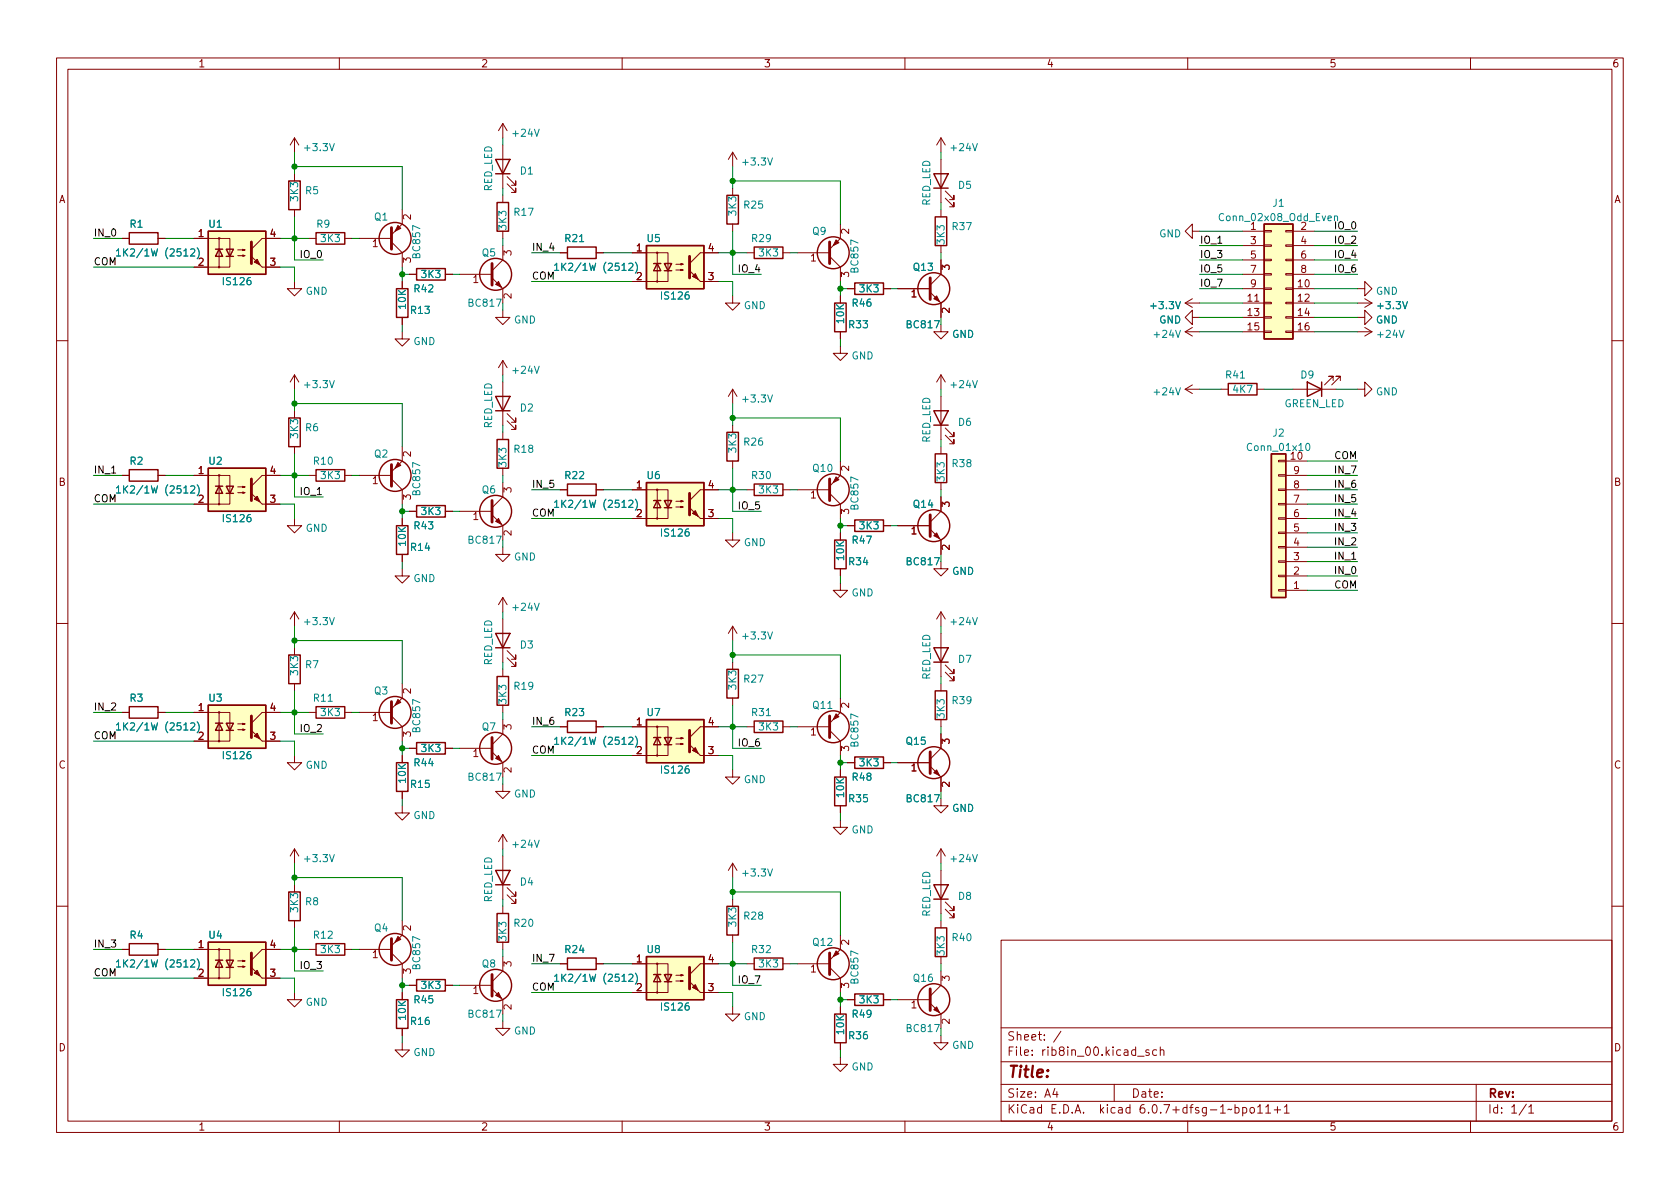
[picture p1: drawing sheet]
<svg xmlns="http://www.w3.org/2000/svg" width="297mm" height="210mm" viewBox="0 0 297 210" stroke-linecap="round" stroke-linejoin="round" font-family="sans-serif">
<g fill="none" stroke="#840000" stroke-width=".18">
<path d="M10 10.2h277v190.1h-277zM12 12.2h273v186.1h-273zM60 10.2v2M110 10.2v2M160 10.2v2M210 10.2v2M260 10.2v2M52.1 24.4v2.5M52.1 30.7v1.3M52.1 37.1v1.2M52.1 24.4l-.8 1.2M52.1 24.4l.7 1.2"/>
<path d="M71.1 37.1v2.5l-1.9 1.9M88.9 21.8v2.6M88.9 25.6v7.7M88.9 34.5v1.3M88.9 21.8l-.8 1.3M88.9 21.8l.8 1.3M89.7 32.5l1.5 1.5v-.7v.7h-.8M89.7 31.2l1.5 1.6v-.8v.8h-.8M129.5 26.9v2.6M129.5 33.3v1.2M129.5 39.6v1.3M129.5 26.9l-.7 1.3"/>
<path d="M129.5 26.9l.8 1.3M148.6 39.6v2.6l-1.9 1.9M166.4 24.4v2.5M166.4 28.2v7.6M166.4 37.1v1.2M166.4 24.4l-.8 1.2M166.4 24.4l.7 1.2M167.1 35l1.6 1.6v-.8v.8h-.8M167.1 33.8l1.6 1.5v-.8v.8h-.8M21.6 42.2h1.3M27.9 42.2h1.3M34.3 42.2h6.3v5h-6.3"/>
<path d="M38.7 42.2v5M42 45.2h1.3l-.4 .1v-.2l.4 .1M42 44.2h1.3l-.4 .1v-.2l.4 .1M46.4 47.2h3.1M49.5 42.2h-3.1l-2 1.9M52.1 49.8v1.2h1.2l-1.2 1.3-1.3-1.3h1.3M54.6 42.2h1.3M61 42.2h1.2M63.5 42.2h5.7M69.2 42.8l1.9 1.9v2.5M71.1 58.7v1.2h1.3l-1.3 1.3-1.3-1.3h1.3M71.1 49.8v1.2"/>
<path d="M71.1 56.1v1.3M72.4 48.5h1.3M78.7 48.5h1.3M81.3 48.5h5.7M87 49.1l1.9 1.9v2.6M88.9 54.9v1.2h1.3l-1.3 1.3-1.3-1.3h1.3M88.9 40.9v1.3M88.9 43.4v2.6l-1.9 1.9M99.1 44.7h1.2M105.4 44.7h1.3M111.8 44.7h6.3v5.1h-6.3M116.2 44.7v5.1"/>
<path d="M119.5 47.7h1.3l-.4 .2v-.3l.4 .1M119.5 46.7h1.3l-.4 .2v-.3l.4 .1M123.8 49.8h3.2M127 44.7h-3.2l-1.9 1.9M129.5 52.3v1.3h1.3l-1.3 1.3-1.2-1.3h1.2M132.1 44.7h1.2M138.4 44.7h1.3M141 44.7h5.7M146.7 45.3l1.9 1.9v2.6M148.6 52.3v1.3M148.6 58.7v1.2M149.9 51h1.2"/>
<path d="M156.2 51h1.3M158.7 51h5.8M164.5 51.7l1.9 1.9v2.5M166.4 57.4v1.3h1.2l-1.2 1.2-1.3-1.2h1.3M166.4 43.4v1.3M166.4 46v2.5l-1.9 1.9M209.5 58.7h2.6M209.5 53.6h2.6M209.5 58.7l1.3 .7M209.5 53.6l1.3 .8M210.8 40.9v-1.3l-1.3 1.3 1.3 1.3v-1.3h1.3M210.8 56.1v-1.2l-1.3 1.2 1.3 1.3v-1.3h1.3"/>
<path d="M210.8 57.9l-1.3 .8M210.8 52.8l-1.3 .8M219.7 58.7h3.8M219.7 40.9h3.8M219.7 51h3.8M219.7 53.6h3.8M219.7 56.1h3.8M219.7 43.4h3.8M219.7 46h3.8M219.7 48.5h3.8M223.5 58.5h1.3v.3h-1.3zM223.5 56h1.3v.3h-1.3z"/>
<path d="M223.5 53.5h1.3v.2h-1.3zM223.5 50.9h1.3v.3h-1.3zM223.5 48.4h1.3v.2h-1.3zM223.5 45.8h1.3v.3h-1.3zM223.5 43.3h1.3v.3h-1.3zM223.5 40.8h1.3v.2h-1.3zM227.3 58.5h1.3v.3h-1.3zM227.3 56h1.3v.3h-1.3zM227.3 53.5h1.3v.2h-1.3zM227.3 50.9h1.3v.3h-1.3zM227.3 48.4h1.3v.2h-1.3zM227.3 45.8h1.3v.3h-1.3z"/>
<path d="M227.3 43.3h1.3v.3h-1.3zM227.3 40.8h1.3v.2h-1.3zM228.6 58.7h3.8M228.6 40.9h3.8M228.6 51h3.8M228.6 53.6h3.8M228.6 56.1h3.8M228.6 43.4h3.8M228.6 46h3.8M228.6 48.5h3.8M240 56.1h1.3v-1.2l1.3 1.2-1.3 1.3v-1.3M240 51h1.3v-1.2l1.3 1.2-1.3 1.3v-1.3"/>
<path d="M240 58.7h2.6M240 53.6h2.6M241.3 57.9l1.3 .8M241.3 52.8l1.3 .8M242.6 58.7l-1.3 .7M242.6 53.6l-1.3 .8M10 60.2h2M52.1 66.3l-.8 1.3M52.1 66.3v2.5M52.1 72.6v1.3M52.1 79v1.3M52.1 66.3l.7 1.3"/>
<path d="M71.1 79v2.5l-1.9 1.9M88.9 63.7v2.6M88.9 67.6v7.6M88.9 76.4v1.3M88.9 63.7l-.8 1.3M88.9 63.7l.8 1.3M89.7 74.4l1.5 1.5v-.7v.7h-.8M89.7 73.1l1.5 1.6v-.8v.8h-.8M129.5 68.8v2.6M129.5 75.2v1.2M129.5 68.8l-.7 1.3M129.5 68.8l.8 1.3"/>
<path d="M148.6 61.2v1.3h1.3l-1.3 1.2-1.3-1.2h1.3M166.4 66.3v2.5M166.4 70.1v7.6M166.4 79v1.3M166.4 66.3l-.8 1.3M166.4 66.3l.7 1.3M167.1 77l1.6 1.5v-.8v.8h-.8M167.1 75.7l1.6 1.5v-.8v.8h-.8M209.5 68.8h2.6M209.5 68.8l1.3 .8M210.8 68.1l-1.3 .7M215.9 68.8h1.3"/>
<path d="M222.2 68.8h1.3M228.6 68.8h7.6M235.7 67.3v-.8h-.8h.8l-1.5 1.6M237 67.3v-.8h-.8h.8l-1.5 1.6M240 68.8h1.3v-1.2l1.3 1.2-1.3 1.3v-1.3M285 60.2h2M21.6 84.1h1.3M27.9 84.1h1.3M34.3 84.1h6.3v5h-6.3M38.7 84.1v5M42 87.1h1.3l-.4 .1v-.2l.4 .1M42 86.1h1.3l-.4 .1v-.2l.4 .1"/>
<path d="M46.4 89.1h3.1M49.5 84.1h-3.1l-2 1.9M52.1 91.7v1.3h1.2l-1.2 1.2-1.3-1.2h1.3M54.6 84.1h1.3M61 84.1h1.2M63.5 84.1h5.7M69.2 84.7l1.9 1.9v2.5M71.1 91.7v1.3M71.1 98v1.3M72.4 90.4h1.3M78.7 90.4h1.3M81.3 90.4h5.7"/>
<path d="M87 91.1l1.9 1.9v2.5M88.9 96.8v1.2h1.3l-1.3 1.3-1.3-1.3h1.3M88.9 82.8v1.3M88.9 85.3v2.6l-1.9 1.9M99.1 86.6h1.2M105.4 86.6h1.3M111.8 86.6h6.3v5.1h-6.3M116.2 86.6v5.1M119.5 89.7h1.3l-.4 .1v-.3l.4 .2M119.5 88.6h1.3l-.4 .2v-.3l.4 .1M123.8 91.7h3.2M127 86.6h-3.2l-1.9 1.9"/>
<path d="M129.5 94.2v1.3h1.3l-1.3 1.3-1.2-1.3h1.2M129.5 81.5v1.3M132.1 86.6h1.2M138.4 86.6h1.3M141 86.6h5.7M146.7 87.2l1.9 1.9v2.6M148.6 81.5v2.6l-1.9 1.9M148.6 94.2v1.3M149.9 93h1.2M156.2 93h1.3M158.7 93h5.8M164.5 93.6l1.9 1.9v2.5"/>
<path d="M166.4 99.3v1.3h1.2l-1.2 1.2-1.3-1.2h1.3M166.4 85.3v1.3M166.4 87.9v2.5l-1.9 1.9M226.1 81.4h1.2v.3h-1.2zM226.1 83.9h1.2v.3h-1.2zM226.1 86.5h1.2v.2h-1.2zM226.1 89h1.2v.3h-1.2zM226.1 91.6h1.2v.2h-1.2zM226.1 94.1h1.2v.3h-1.2zM226.1 96.6h1.2v.3h-1.2zM226.1 99.2h1.2v.2h-1.2zM227.3 84.1h3.8"/>
<path d="M227.3 89.1h3.8M227.3 86.6h3.8M227.3 81.5h3.8M227.3 99.3h3.8M227.3 96.8h3.8M227.3 94.2h3.8M227.3 91.7h3.8M10 110.2h2M52.1 108.2v2.5M52.1 114.5v1.3M52.1 108.2l-.8 1.3M52.1 108.2l.7 1.3"/>
<path d="M71.1 100.6v1.2h1.3l-1.3 1.3-1.3-1.3h1.3M88.9 105.7v2.5M88.9 109.5v7.6M88.9 118.4v1.2M88.9 105.7l-.8 1.2M88.9 105.7l.8 1.2M89.7 116.3l1.5 1.6v-.8v.8h-.8M89.7 115.1l1.5 1.5v-.8v.8h-.8M129.5 110.7v2.6M129.5 117.1v1.3M129.5 110.7l-.7 1.3M129.5 110.7l.8 1.3"/>
<path d="M148.6 103.1v1.3h1.3l-1.3 1.3-1.3-1.3h1.3M148.6 100.6v1.2M166.4 108.2v2.5M166.4 112v7.6M166.4 108.2l-.8 1.3M166.4 108.2l.7 1.3M167.1 118.9l1.6 1.5v-.8v.8h-.8M167.1 117.6l1.6 1.5v-.7v.7h-.8M226.1 101.7h1.2v.3h-1.2zM226.1 104.3h1.2v.2h-1.2zM227.3 104.4h3.8M227.3 101.8h3.8"/>
<path d="M285 110.2h2M21.6 126h1.3M27.9 126h1.3M34.3 126h6.3v5.1h-6.3M38.7 126v5.1M42 129h1.3l-.4 .2v-.3l.4 .1M42 128h1.3l-.4 .1v-.2l.4 .1M46.4 131.1h3.1M49.5 126h-3.1l-2 1.9M52.1 133.6v1.3h1.2l-1.2 1.2-1.3-1.2h1.3M52.1 120.9v1.3M54.6 126h1.3"/>
<path d="M61 126h1.2M63.5 126h5.7M69.2 126.6l1.9 1.9v2.6M71.1 120.9v2.5l-1.9 1.9M71.1 133.6v1.3M71.1 139.9v1.3M72.4 132.3h1.3M78.7 132.3h1.3M81.3 132.3h5.7M87 133l1.9 1.9v2.5M88.9 138.7v1.2h1.3l-1.3 1.3-1.3-1.3h1.3M88.9 124.7v1.3"/>
<path d="M88.9 127.2v2.6l-1.9 1.9M99.1 128.5h1.2M105.4 128.5h1.3M111.8 128.5h6.3v5.1h-6.3M116.2 128.5v5.1M119.5 131.6h1.3l-.4 .1v-.3l.4 .2M119.5 130.6h1.3l-.4 .1v-.3l.4 .2M123.8 133.6h3.2M127 128.5h-3.2l-1.9 1.9M129.5 136.1v1.3h1.3l-1.3 1.3-1.2-1.3h1.2M129.5 123.4v1.3M132.1 128.5h1.2"/>
<path d="M138.4 128.5h1.3M141 128.5h5.7M146.7 129.2l1.9 1.9v2.5M148.6 123.4v2.6l-1.9 1.9M148.6 136.1v1.3M149.9 134.9h1.2M156.2 134.9h1.3M158.7 134.9h5.8M164.5 135.5l1.9 1.9v2.5M166.4 120.9v1.3M166.4 127.2v1.3M166.4 129.8v2.5l-1.9 1.9"/>
<path d="M52.1 150.1v2.5M52.1 156.5v1.2M52.1 150.1l-.8 1.3M52.1 150.1l.7 1.3M71.1 142.5v1.3h1.3l-1.3 1.2-1.3-1.2h1.3M88.9 147.6v2.5M88.9 151.4v7.6M88.9 147.6l-.8 1.2M88.9 147.6l.8 1.2M89.7 158.2l1.5 1.6v-.8v.8h-.8M89.7 157l1.5 1.5v-.8v.8h-.8M129.5 152.6v2.6"/>
<path d="M129.5 159v1.3M129.5 152.6l-.7 1.3M129.5 152.6l.8 1.3M148.6 145v1.3h1.3l-1.3 1.3-1.3-1.3h1.3M148.6 142.5v1.3M166.4 141.2v1.3h1.2l-1.2 1.3-1.3-1.3h1.3M166.4 150.1v2.5M166.4 153.9v7.6M166.4 150.1l-.8 1.3M166.4 150.1l.7 1.3M167.1 159.5l1.6 1.5v-.7v.7h-.8M10 160.2h2"/>
<path d="M21.6 167.9h1.3M27.9 167.9h1.3M34.3 167.9h6.3v5.1h-6.3M38.7 167.9v5.1M42 170.9h1.3l-.4 .2v-.3l.4 .1M42 169.9h1.3l-.4 .1v-.2l.4 .1M46.4 173h3.1M49.5 167.9h-3.1l-2 1.9M52.1 175.5v1.3h1.2l-1.2 1.2-1.3-1.2h1.3M52.1 162.8v1.3M54.6 167.9h1.3M61 167.9h1.2"/>
<path d="M63.5 167.9h5.7M69.2 168.5l1.9 1.9v2.6M71.1 162.8v2.5l-1.9 2M71.1 175.5v1.3M72.4 174.2h1.3M78.7 174.2h1.3M81.3 174.2h5.7M87 174.9l1.9 1.9v2.5M88.9 160.3v1.2M88.9 166.6v1.3M88.9 169.2v2.5l-1.9 1.9M99.1 170.4h1.2"/>
<path d="M105.4 170.4h1.3M111.8 170.4h6.3v5.1h-6.3M116.2 170.4v5.1M119.5 173.5h1.3l-.4 .1v-.3l.4 .2M119.5 172.5h1.3l-.4 .1v-.3l.4 .2M123.8 175.5h3.2M127 170.4h-3.2l-1.9 1.9M129.5 178v1.3h1.3l-1.3 1.3-1.2-1.3h1.2M129.5 165.3v1.3M132.1 170.4h1.2M138.4 170.4h1.3M141 170.4h5.7"/>
<path d="M146.7 171.1l1.9 1.9v2.5M148.6 165.3v2.6l-1.9 1.9M148.6 178v1.3M149.9 176.8h1.2M156.2 176.8h1.3M158.7 176.8h5.8M164.5 177.4l1.9 1.9v2.6M166.4 162.8v1.3M166.4 169.2v1.2M166.4 171.7v2.5l-1.9 1.9M167.1 160.8l1.6 1.5v-.8v.8h-.8M177 166.3h108v32h-108z"/>
<path d="M285 160.2h2M60 198.3v2M71.1 184.4v1.3h1.3l-1.3 1.2-1.3-1.2h1.3M71.1 181.9v1.2M88.9 180.6v1.3h1.3l-1.3 1.2-1.3-1.2h1.3M110 198.3v2M148.6 186.9v1.3h1.3l-1.3 1.3-1.3-1.3h1.3M148.6 184.4v1.3M160 198.3v2M166.4 183.1v1.3h1.2l-1.2 1.3-1.3-1.3h1.3M177 194.8h108M177 191.8h108"/>
<path d="M177 187.8h108M177 181.8h108M186.5 192.5l-.4 1h1M186.9 193v1M187.6 182.4l-1.3 1.9M197 191.8v3M201.1 186.8h1.2M203.1 185.7l-.3-.1-.2 .2v.3l.5 .1v.4h-.5M204.5 185.7l-.4-.1-.3 .3v.4l.1 .3h.6M205.1 185.8l.3-.2 .3 .1 .1 .9M205.1 185.1v1.5M210 198.3v2"/>
<path d="M218.4 195.9l.4-.1 .3 .3v.4l-.2 .3h-.5M218.4 195.3v1.5M219.7 195.9l.4-.1 .3 .3v.4l-.1 .3h-.6M219.7 195.8v1.5M221.1 196l.2-.2 .4 .2 .1 .5-.2 .3h-.3l-.2-.1zM222.4 195.8l.4-.5v1.5M222.4 196.8h.8M223.8 195.8l.4-.5v1.5M223.8 196.8h.8M225.3 196.3h1.1M225.9 195.7v1.1M227.1 195.8l.4-.5v1.5"/>
<path d="M227.1 196.8h.8M260 198.3v2M261 191.8v6.5M269.9 195.3l-1.3 1.9M270.3 195.8l.4-.5v1.5M270.3 196.8h.9"/>
<circle cx="38.7" cy="47.2" r=".13"/>
<circle cx="38.7" cy="42.2" r=".13"/>
<circle cx="116.2" cy="44.7" r=".13"/>
<circle cx="116.2" cy="49.8" r=".13"/>
<circle cx="38.7" cy="84.1" r=".13"/>
<circle cx="38.7" cy="89.1" r=".13"/>
<circle cx="116.2" cy="91.7" r=".13"/>
<circle cx="116.2" cy="86.6" r=".13"/>
<circle cx="38.7" cy="131.1" r=".13"/>
<circle cx="38.7" cy="126" r=".13"/>
<circle cx="116.2" cy="128.5" r=".13"/>
<circle cx="116.2" cy="133.6" r=".13"/>
<circle cx="38.7" cy="167.9" r=".13"/>
<circle cx="38.7" cy="173" r=".13"/>
<circle cx="116.2" cy="170.4" r=".13"/>
<circle cx="116.2" cy="175.5" r=".13"/>
</g>
<g fill="none" stroke="#840000" stroke-width=".25">
<path d="M51.1 32h2v5.1h-2zM87.6 28.2h2.6l-1.3 2.5zM87.6 30.7h2.6M87.9 35.8h2v5.1h-2zM128.5 34.5h2.1v5.1h-2.1zM165.1 30.7h2.5l-1.2 2.6zM165.1 33.3h2.5M165.4 38.3h2v5.1h-2zM223.5 39.6h5.1v20.3h-5.1zM22.9 41.1h5v2.1h-5zM36.8 40.9h10.2v7.6h-10.2zM38.1 44.1h1.3"/>
<path d="M38.7 44.1l.7 1.2h-1.3zM40 44.1h1.3l-.7 1.2zM40 45.3h1.3M55.9 41.1h5.1v2.1h-5.1zM70.1 51h2v5.1h-2zM73.7 47.5h5v2h-5zM100.3 43.7h5.1v2h-5.1zM114.3 43.4h10.2v7.6h-10.2zM115.6 46.6h1.2M116.2 46.6l.6 1.3h-1.2zM117.5 46.6h1.2l-.6 1.3zM117.5 47.9h1.2"/>
<path d="M133.3 43.7h5.1v2h-5.1zM147.6 53.6h2v5.1h-2zM151.1 50h5.1v2.1h-5.1zM51.1 73.9h2v5.1h-2zM87.6 70.1h2.6l-1.3 2.5zM87.6 72.6h2.6M87.9 77.7h2v5.1h-2zM128.5 76.4h2.1v5.1h-2.1zM165.1 72.6h2.5l-1.2 2.6zM165.1 75.2h2.5M217.2 67.8h5v2h-5zM231.1 67.6l2.6 1.2-2.6 1.3z"/>
<path d="M233.7 67.6v2.5M22.9 83.1h5v2h-5zM36.8 82.8h10.2v7.6h-10.2zM38.1 86h1.3M38.7 86l.7 1.2h-1.3zM40 86h1.3l-.7 1.2zM40 87.2h1.3M55.9 83.1h5.1v2h-5.1zM70.1 93h2v5h-2zM73.7 89.4h5v2h-5zM100.3 85.6h5.1v2h-5.1zM114.3 85.3h10.2v7.7h-10.2z"/>
<path d="M115.6 88.5h1.2M116.2 88.5l.6 1.3h-1.2zM117.5 88.5h1.2l-.6 1.3zM117.5 89.8h1.2M133.3 85.6h5.1v2h-5.1zM147.6 95.5h2v5.1h-2zM151.1 91.9h5.1v2.1h-5.1zM165.4 80.3h2v5h-2zM224.8 80.3h2.5v25.4h-2.5zM51.1 115.8h2v5.1h-2zM87.6 112h2.6l-1.3 2.5zM87.6 114.5h2.6"/>
<path d="M87.9 119.6h2v5.1h-2zM128.5 118.4h2.1v5h-2.1zM165.1 114.5h2.5l-1.2 2.6zM165.1 117.1h2.5M22.9 125h5v2h-5zM36.8 124.7h10.2v7.6h-10.2zM38.1 127.9h1.3M38.7 127.9l.7 1.3h-1.3zM40 127.9h1.3l-.7 1.3zM40 129.2h1.3M55.9 125h5.1v2h-5.1zM70.1 134.9h2v5h-2z"/>
<path d="M73.7 131.3h5v2h-5zM100.3 127.5h5.1v2h-5.1zM114.3 127.2h10.2v7.7h-10.2zM115.6 130.4h1.2M116.2 130.4l.6 1.3h-1.2zM117.5 130.4h1.2l-.6 1.3zM117.5 131.7h1.2M133.3 127.5h5.1v2h-5.1zM147.6 137.4h2v5.1h-2zM151.1 133.9h5.1v2h-5.1zM165.4 122.2h2v5h-2zM51.1 157.7h2v5.1h-2z"/>
<path d="M87.6 153.9h2.6l-1.3 2.6zM87.6 156.5h2.6M165.1 156.5h2.5l-1.2 2.5zM165.1 159h2.5M22.9 166.9h5v2h-5zM36.8 166.6h10.2v7.6h-10.2zM38.1 169.8h1.3M38.7 169.8l.7 1.3h-1.3zM40 169.8h1.3l-.7 1.3zM40 171.1h1.3M55.9 166.9h5.1v2h-5.1zM70.1 176.8h2v5.1h-2z"/>
<path d="M73.7 173.2h5v2.1h-5zM87.9 161.5h2v5.1h-2zM100.3 169.4h5.1v2h-5.1zM114.3 169.2h10.2v7.6h-10.2zM115.6 172.3h1.2M116.2 172.3l.6 1.3h-1.2zM117.5 172.3h1.2l-.6 1.3zM117.5 173.6h1.2M128.5 160.3h2.1v5h-2.1zM133.3 169.4h5.1v2h-5.1zM147.6 179.3h2v5.1h-2zM151.1 175.8h5.1v2h-5.1z"/>
<path d="M165.4 164.1h2v5.1h-2z"/>
<circle cx="69.8" cy="42.2" r="2.82"/>
<circle cx="87.6" cy="48.5" r="2.82"/>
<circle cx="147.3" cy="44.7" r="2.82"/>
<circle cx="165.1" cy="51" r="2.82"/>
<circle cx="69.8" cy="84.1" r="2.82"/>
<circle cx="87.6" cy="90.4" r="2.82"/>
<circle cx="147.3" cy="86.6" r="2.82"/>
<circle cx="165.1" cy="93" r="2.82"/>
<circle cx="69.8" cy="126" r="2.82"/>
<circle cx="87.6" cy="132.3" r="2.82"/>
<circle cx="147.3" cy="128.5" r="2.82"/>
<circle cx="165.1" cy="134.9" r="2.82"/>
<circle cx="69.8" cy="167.9" r="2.82"/>
<circle cx="87.6" cy="174.2" r="2.82"/>
<circle cx="147.3" cy="170.4" r="2.82"/>
<circle cx="165.1" cy="176.8" r="2.82"/>
</g>
<g fill="none" stroke="#008484" stroke-width=".18">
<path d="M235.9 38.3l.2-.1h.3l.1 .8M235.9 38.2v.8M20.6 44.4l.4-.4v1.3M20.6 45.3h.7M33.7 44.1l.5-.1 .2 .4-.7 .9h.7M34.9 43.8a1.46 1.46 0 0 1 0 2M98.1 46.9l.3-.4v1.3M98.1 47.8h.7M111.2 46.7l.5-.2 .2 .4-.8 .9h.8M112.3 46.4a1.46 1.46 0 0 1 0 1.9M231 78.5l.2-.1a.68 .68 0 0 1 .4 .6 .68 .68 0 0 1-.4 .7l-.2-.2-.1-.3zM20.6 86.3l.4-.4v1.3"/>
<path d="M20.6 87.2h.7M33.7 86l.5-.1 .2 .4-.7 .9h.7M34.9 85.7a1.46 1.46 0 0 1 0 2M98.1 88.8l.3-.3v1.2M98.1 89.7h.7M111.2 88.6l.5-.1 .2 .3-.8 .9h.8M112.3 88.3a1.46 1.46 0 0 1 0 1.9M20.6 128.2l.4-.4v1.3M20.6 129.1h.7M33.7 127.9l.5-.1 .2 .4-.7 .9h.7M34.9 127.6a1.46 1.46 0 0 1 0 2M98.1 130.7l.3-.3v1.2"/>
<path d="M98.1 131.6h.7M111.2 130.5l.5-.1 .2 .3-.8 .9h.8M112.3 130.2a1.46 1.46 0 0 1 0 1.9M20.6 170.1l.4-.4v1.3M20.6 171h.7M33.7 169.9l.5-.2 .2 .4-.7 .9h.7M34.9 169.6a1.46 1.46 0 0 1 0 1.9M98.1 172.6l.3-.3v1.2M98.1 173.5h.7M111.2 172.4l.5-.1 .2 .3-.8 .9h.8M112.3 172.1a1.46 1.46 0 0 1 0 1.9"/>
</g>
<g fill="#ffffc2" stroke="#ffffc2" stroke-width=".18">
<path d="M114.3 43.4h10.2v7.6h-10.2z"/>
<path d="M36.8 82.8h10.2v7.6h-10.2z"/>
<path d="M114.3 127.2h10.2v7.7h-10.2z"/>
<path d="M114.3 169.2h10.2v7.6h-10.2z"/>
<path d="M223.5 39.6h5.1v20.3h-5.1z"/>
<path d="M36.8 124.7h10.2v7.6h-10.2z"/>
<path d="M36.8 40.9h10.2v7.6h-10.2z"/>
<path d="M224.8 80.3h2.5v25.4h-2.5z"/>
<path d="M36.8 166.6h10.2v7.6h-10.2z"/>
<path d="M114.3 85.3h10.2v7.7h-10.2z"/>
</g>
<g fill="#840000" stroke="#840000" stroke-width=".18">
<path d="M121.9 47.9l1.9 1.9z"/>
<path d="M122.4 48.9l.5-.5 .5 1z"/>
<path d="M44.4 87.2l2 1.9z"/>
<path d="M45 88.3l.5-.5 .5 1z"/>
<path d="M121.9 131.7l1.9 1.9z"/>
<path d="M122.4 132.7l.5-.5 .5 1z"/>
<path d="M121.9 173.6l1.9 1.9z"/>
<path d="M122.9 174.1l.5 1-1-.5z"/>
<path d="M87.6 176l.5-.5 .5 1z"/>
<path d="M87.6 50.3l.5-.5 .5 1z"/>
<path d="M44.4 129.2l2 1.9z"/>
<path d="M45 130.2l.5-.5 .5 1z"/>
<path d="M87.6 134.1l.5-.5 .5 1z"/>
<path d="M70.4 165.6l.5 .5-1.1 .5z"/>
<path d="M70.4 39.9l.5 .5-1.1 .5z"/>
<path d="M147.8 126.2l.5 .5-1 .5z"/>
<path d="M165.1 178.6l.5-.6 .5 1.1z"/>
<path d="M147.8 168.1l.5 .6-1 .5z"/>
<path d="M44.4 45.3l2 1.9z"/>
<path d="M45 46.3l.5-.5 .5 1.1z"/>
<path d="M70.4 123.7l.5 .5-1.1 .5z"/>
<path d="M87.6 92.2l.5-.5 .5 1z"/>
<path d="M165.1 94.7l.5-.5 .5 1z"/>
<path d="M70.4 81.8l.5 .5-1.1 .5z"/>
<path d="M147.8 42.4l.5 .5-1 .5z"/>
<path d="M165.1 52.8l.5-.5 .5 1z"/>
<path d="M44.4 171.1l2 1.9z"/>
<path d="M45 172.1l.5-.5 .5 1z"/>
<path d="M165.1 136.6l.5-.5 .5 1.1z"/>
<path d="M121.9 89.8l1.9 1.9z"/>
<path d="M122.4 90.8l.5-.5 .5 1z"/>
<path d="M147.8 84.3l.5 .5-1 .5z"/>
</g>
<g fill="none" stroke="#840000" stroke-width=".51">
<path d="M44.4 42.8v3.8M69.2 40.3v3.8M87 46.6v3.8M121.9 45.3v3.8M146.7 42.8v3.8M164.5 49.1v3.9M44.4 84.7v3.8M69.2 82.2v3.8M87 88.5v3.8M121.9 87.2v3.9M146.7 84.7v3.8M164.5 91.1v3.8"/>
<path d="M44.4 126.6v3.8M69.2 124.1v3.8M87 130.4v3.8M121.9 129.2v3.8M146.7 126.6v3.8M164.5 133v3.8M44.4 168.5v3.8M69.2 166v3.8M87 172.3v3.8M121.9 171.1v3.8M146.7 168.5v3.8M164.5 174.9v3.8"/>
</g>
<g fill="none" stroke="#008400" stroke-width=".18">
<path d="M52.1 26.9v3.8M52.1 38.3v7.7h5M52.1 29.5h19v7.6M88.9 24.4v1.2M88.9 33.3v1.2M129.5 29.5v3.8M129.5 32h19.1v7.6M166.4 26.9v1.3M166.4 35.8v1.3M16.5 47.2h17.8M16.5 42.2h5.1M29.2 42.2h5.1"/>
<path d="M49.5 47.2h2.6v2.6M49.5 42.2h5.1M62.2 42.2h1.3M71.1 48.5h1.3M71.1 47.2v2.6M71.1 57.4v1.3M80 48.5h1.3M88.9 42.2v1.2M94 44.7h5.1M94 49.8h17.8M106.7 44.7h5.1M127 49.8h2.5v2.5"/>
<path d="M127 44.7h5.1M129.5 40.9v7.6h5.1M139.7 44.7h1.3M148.6 49.8v2.5M148.6 59.9v1.3M148.6 51h1.3M157.5 51h1.2M166.4 44.7v1.3M212.1 51h7.6M212.1 53.6h7.6M212.1 43.4h7.6M212.1 48.5h7.6"/>
<path d="M212.1 46h7.6M212.1 56.1h7.6M212.1 58.7h7.6M212.1 40.9h7.6M232.4 51h7.6M232.4 53.6h7.6M232.4 43.4h7.6M232.4 48.5h7.6M232.4 46h7.6M232.4 56.1h7.6M232.4 58.7h7.6M232.4 40.9h7.6"/>
<path d="M52.1 68.8v3.8M52.1 71.4h19v7.6M88.9 66.3v1.3M88.9 75.2v1.2M129.5 71.4v3.8M129.5 73.9h19.1v7.6M166.4 68.8v1.3M166.4 77.7v1.3M212.1 68.8h3.8M223.5 68.8h5.1M236.2 68.8h3.8M16.5 84.1h5.1"/>
<path d="M16.5 89.1h17.8M29.2 84.1h5.1M49.5 84.1h5.1M49.5 89.1h2.6v2.6M52.1 80.3v7.6h5M62.2 84.1h1.3M71.1 89.1v2.6M71.1 99.3v1.3M71.1 90.4h1.3M80 90.4h1.3M88.9 84.1v1.2M94 86.6h5.1"/>
<path d="M94 91.7h17.8M106.7 86.6h5.1M127 91.7h2.5v2.5M127 86.6h5.1M129.5 82.8v7.6h5.1M139.7 86.6h1.3M148.6 91.7v2.5M148.6 93h1.3M157.5 93h1.2M166.4 86.6v1.3M231.1 99.3h8.9M231.1 86.6h8.9"/>
<path d="M231.1 81.5h8.9M231.1 84.1h8.9M231.1 96.8h8.9M231.1 91.7h8.9M231.1 94.2h8.9M231.1 89.1h8.9M52.1 110.7v3.8M52.1 113.3h19v7.6M88.9 108.2v1.3M88.9 117.1v1.3M129.5 113.3v3.8M129.5 115.8h19.1v7.6"/>
<path d="M148.6 101.8v1.3M166.4 110.7v1.3M166.4 119.6v1.3M231.1 101.8h8.9M231.1 104.4h8.9M16.5 126h5.1M16.5 131.1h17.8M29.2 126h5.1M49.5 131.1h2.6v2.5M49.5 126h5.1M52.1 122.2v7.6h5M62.2 126h1.3"/>
<path d="M71.1 131.1v2.5M71.1 132.3h1.3M80 132.3h1.3M88.9 126v1.2M94 133.6h17.8M94 128.5h5.1M106.7 128.5h5.1M127 133.6h2.5v2.5M127 128.5h5.1M129.5 124.7v7.6h5.1M139.7 128.5h1.3M148.6 133.6v2.5"/>
<path d="M148.6 134.9h1.3M157.5 134.9h1.2M166.4 128.5v1.3M52.1 152.6v3.9M52.1 155.2h19v7.6M71.1 141.2v1.3M88.9 150.1v1.3M88.9 159v1.3M129.5 155.2v3.8M129.5 157.7h19.1v7.6M148.6 143.8v1.2M166.4 152.6v1.3"/>
<path d="M16.5 167.9h5.1M16.5 173h17.8M29.2 167.9h5.1M49.5 173h2.6v2.5M49.5 167.9h5.1M52.1 164.1v7.6h5M62.2 167.9h1.3M71.1 174.2h1.3M71.1 173v2.5M80 174.2h1.3M88.9 167.9v1.3M94 175.5h17.8"/>
<path d="M94 170.4h5.1M106.7 170.4h5.1M127 175.5h2.5v2.5M127 170.4h5.1M129.5 166.6v7.6h5.1M139.7 170.4h1.3M148.6 175.5v2.5M148.6 176.8h1.3M157.5 176.8h1.2M166.4 161.5v1.3M166.4 170.4v1.3M71.1 183.1v1.3"/>
<path d="M148.6 185.7v1.2"/>
</g>
<g fill="#008400" stroke="#008400" stroke-width=".18">
<circle cx="52.1" cy="113.3" r=".46"/>
<circle cx="71.1" cy="90.4" r=".46"/>
<circle cx="52.1" cy="126" r=".46"/>
<circle cx="71.1" cy="132.3" r=".46"/>
<circle cx="52.1" cy="155.2" r=".46"/>
<circle cx="52.1" cy="167.9" r=".46"/>
<circle cx="71.1" cy="174.2" r=".46"/>
<circle cx="129.5" cy="170.4" r=".46"/>
<circle cx="148.6" cy="176.8" r=".46"/>
<circle cx="52.1" cy="42.2" r=".46"/>
<circle cx="52.1" cy="29.5" r=".46"/>
<circle cx="71.1" cy="48.5" r=".46"/>
<circle cx="52.1" cy="84.1" r=".46"/>
<circle cx="52.1" cy="71.4" r=".46"/>
<circle cx="129.5" cy="157.7" r=".46"/>
<circle cx="148.6" cy="134.9" r=".46"/>
<circle cx="129.5" cy="128.5" r=".46"/>
<circle cx="129.5" cy="86.6" r=".46"/>
<circle cx="129.5" cy="44.7" r=".46"/>
<circle cx="148.6" cy="51" r=".46"/>
<circle cx="129.5" cy="73.9" r=".46"/>
<circle cx="129.5" cy="32" r=".46"/>
<circle cx="129.5" cy="115.8" r=".46"/>
<circle cx="148.6" cy="93" r=".46"/>
</g>
<text font-size="2.8" fill="#840000" x="178" y="190.6">Title:</text>
<g font-size="2.1" fill="#840000">
<text x="178" y="184">Sheet: /</text>
<text x="178" y="186.7">File: rib8in_00.kicad_sch</text>
<text x="178" y="196.9">KiCad E.D.A. kicad 6.0.7+dfsg-1~bpo11+1</text>
<text x="178" y="194.1">Size: A4</text>
<text x="200" y="194.1">Date:</text>
<text x="263" y="194.1">Rev:</text>
<text x="263" y="196.9">Id: 1/1</text>
</g>
<g font-size="1.8" fill="#840000">
<text x="35" y="11.9">1</text>
<text x="85" y="11.9">2</text>
<text x="135" y="11.9">3</text>
<text x="185" y="11.9">4</text>
<text x="235" y="11.9">5</text>
<text x="285" y="11.9">6</text>
<text x="10.3" y="35.9">A</text>
<text x="285.3" y="35.9">A</text>
<text x="35.1" y="41.9">1</text>
<text x="47.8" y="41.9">4</text>
<text x="72.6" y="38.8" transform="rotate(-90 72.6 38.8)">2</text>
<text x="150.1" y="41.4" transform="rotate(-90 150.1 41.4)">2</text>
<text x="221.1" y="40.6">1</text>
<text x="230" y="40.6">2</text>
<text x="35.1" y="47">2</text>
<text x="47.8" y="47">3</text>
<text x="65.9" y="43.7">1</text>
<text x="72.6" y="46.5" transform="rotate(-90 72.6 46.5)">3</text>
<text x="90.4" y="45.2" transform="rotate(-90 90.4 45.2)">3</text>
<text x="112.5" y="44.4">1</text>
<text x="125.2" y="44.4">4</text>
<text x="143.3" y="46.2">1</text>
<text x="167.9" y="47.7" transform="rotate(-90 167.9 47.7)">3</text>
<text x="221.1" y="43.2">3</text>
<text x="221.1" y="45.7">5</text>
<text x="230" y="43.2">4</text>
<text x="230" y="45.7">6</text>
<text x="83.6" y="50">1</text>
<text x="90.4" y="52.8" transform="rotate(-90 90.4 52.8)">2</text>
<text x="112.5" y="49.5">2</text>
<text x="125.2" y="49.5">3</text>
<text x="150.1" y="49" transform="rotate(-90 150.1 49)">3</text>
<text x="161.1" y="52.6">1</text>
<text x="220.6" y="53.3">11</text>
<text x="221.1" y="48.3">7</text>
<text x="221.1" y="50.8">9</text>
<text x="229.5" y="50.8">10</text>
<text x="229.5" y="53.3">12</text>
<text x="230" y="48.3">8</text>
<text x="167.9" y="55.4" transform="rotate(-90 167.9 55.4)">2</text>
<text x="220.6" y="55.9">13</text>
<text x="220.6" y="58.4">15</text>
<text x="229.5" y="55.9">14</text>
<text x="229.5" y="58.4">16</text>
<text x="35.1" y="83.8">1</text>
<text x="47.8" y="83.8">4</text>
<text x="72.6" y="80.8" transform="rotate(-90 72.6 80.8)">2</text>
<text x="150.1" y="83.3" transform="rotate(-90 150.1 83.3)">2</text>
<text x="228.7" y="83.8">9</text>
<text x="10.3" y="85.9">B</text>
<text x="35.1" y="88.9">2</text>
<text x="47.8" y="88.9">3</text>
<text x="65.9" y="85.6">1</text>
<text x="72.6" y="88.4" transform="rotate(-90 72.6 88.4)">3</text>
<text x="90.4" y="87.1" transform="rotate(-90 90.4 87.1)">3</text>
<text x="112.5" y="86.4">1</text>
<text x="125.2" y="86.4">4</text>
<text x="143.3" y="88.1">1</text>
<text x="167.9" y="89.6" transform="rotate(-90 167.9 89.6)">3</text>
<text x="228.7" y="88.9">7</text>
<text x="228.7" y="86.4">8</text>
<text x="285.3" y="85.9">B</text>
<text x="83.6" y="91.9">1</text>
<text x="90.4" y="94.7" transform="rotate(-90 90.4 94.7)">2</text>
<text x="112.5" y="91.4">2</text>
<text x="125.2" y="91.4">3</text>
<text x="150.1" y="90.9" transform="rotate(-90 150.1 90.9)">3</text>
<text x="161.1" y="94.5">1</text>
<text x="228.7" y="94">5</text>
<text x="228.7" y="91.4">6</text>
<text x="167.9" y="97.3" transform="rotate(-90 167.9 97.3)">2</text>
<text x="228.7" y="101.6">2</text>
<text x="228.7" y="99.1">3</text>
<text x="228.7" y="96.5">4</text>
<text x="228.7" y="104.1">1</text>
<text x="35.1" y="125.7">1</text>
<text x="47.8" y="125.7">4</text>
<text x="72.6" y="122.7" transform="rotate(-90 72.6 122.7)">2</text>
<text x="150.1" y="125.2" transform="rotate(-90 150.1 125.2)">2</text>
<text x="35.1" y="130.8">2</text>
<text x="47.8" y="130.8">3</text>
<text x="65.9" y="127.5">1</text>
<text x="72.6" y="130.3" transform="rotate(-90 72.6 130.3)">3</text>
<text x="90.4" y="129" transform="rotate(-90 90.4 129)">3</text>
<text x="112.5" y="128.3">1</text>
<text x="125.2" y="128.3">4</text>
<text x="143.3" y="130">1</text>
<text x="167.9" y="131.6" transform="rotate(-90 167.9 131.6)">3</text>
<text x="10.3" y="135.9">C</text>
<text x="83.6" y="133.9">1</text>
<text x="90.4" y="136.6" transform="rotate(-90 90.4 136.6)">2</text>
<text x="112.5" y="133.3">2</text>
<text x="125.2" y="133.3">3</text>
<text x="150.1" y="132.8" transform="rotate(-90 150.1 132.8)">3</text>
<text x="161.1" y="136.4">1</text>
<text x="285.3" y="135.9">C</text>
<text x="167.9" y="139.2" transform="rotate(-90 167.9 139.2)">2</text>
<text x="35.1" y="167.6">1</text>
<text x="47.8" y="167.6">4</text>
<text x="72.6" y="164.6" transform="rotate(-90 72.6 164.6)">2</text>
<text x="150.1" y="167.1" transform="rotate(-90 150.1 167.1)">2</text>
<text x="35.1" y="172.7">2</text>
<text x="47.8" y="172.7">3</text>
<text x="65.9" y="169.4">1</text>
<text x="72.6" y="172.2" transform="rotate(-90 72.6 172.2)">3</text>
<text x="90.4" y="170.9" transform="rotate(-90 90.4 170.9)">3</text>
<text x="112.5" y="170.2">1</text>
<text x="125.2" y="170.2">4</text>
<text x="143.3" y="172">1</text>
<text x="167.9" y="173.5" transform="rotate(-90 167.9 173.5)">3</text>
<text x="83.6" y="175.8">1</text>
<text x="90.4" y="178.5" transform="rotate(-90 90.4 178.5)">2</text>
<text x="112.5" y="175.3">2</text>
<text x="125.2" y="175.3">3</text>
<text x="150.1" y="174.7" transform="rotate(-90 150.1 174.7)">3</text>
<text x="161.1" y="178.3">1</text>
<text x="10.3" y="185.9">D</text>
<text x="167.9" y="181.1" transform="rotate(-90 167.9 181.1)">2</text>
<text x="285.3" y="185.9">D</text>
<text x="35" y="199.9">1</text>
<text x="85" y="199.9">2</text>
<text x="135" y="199.9">3</text>
<text x="185" y="199.9">4</text>
<text x="235" y="199.9">5</text>
<text x="285" y="199.9">6</text>
</g>
<g font-size="1.8" fill="#008484">
<text x="54.1" y="26.7">+3.3V</text>
<text x="90.8" y="24.2">+24V</text>
<text x="131.5" y="29.3">+3.3V</text>
<text x="168.3" y="26.7">+24V</text>
<text x="52.7" y="35.5" transform="rotate(-90 52.7 35.5)">3K3</text>
<text x="54" y="34.3">R5</text>
<text x="87" y="33.9" transform="rotate(-90 87 33.9)">RED_LED</text>
<text x="92" y="30.8">D1</text>
<text x="169.5" y="33.4">D5</text>
<text x="23" y="40.3">R1</text>
<text x="37" y="40.3">U1</text>
<text x="56" y="40.3">R9</text>
<text x="66.2" y="39">Q1</text>
<text x="89.5" y="40.6" transform="rotate(-90 89.5 40.6)">3K3</text>
<text x="91" y="38.1">R17</text>
<text x="130.2" y="38" transform="rotate(-90 130.2 38)">3K3</text>
<text x="131.6" y="36.9">R25</text>
<text x="143.7" y="41.5">Q9</text>
<text x="164.5" y="36.4" transform="rotate(-90 164.5 36.4)">RED_LED</text>
<text x="168.5" y="40.7">R37</text>
<text x="204.9" y="42">GND</text>
<text x="216" y="39.1">Conn_02x08_Odd_Even</text>
<text x="225.1" y="36.6">J1</text>
<text x="21.9" y="45.3">1K2/1W (2512)</text>
<text x="56.8" y="42.8">3K3</text>
<text x="74.3" y="45.5" transform="rotate(-90 74.3 45.5)">BC857</text>
<text x="85.3" y="45.3">Q5</text>
<text x="99.4" y="47.9">1K2/1W (2512)</text>
<text x="100" y="42.8">R21</text>
<text x="114.4" y="42.8">U5</text>
<text x="133" y="42.8">R29</text>
<text x="134.3" y="45.3">3K3</text>
<text x="161.6" y="47.9">Q13</text>
<text x="167" y="43.1" transform="rotate(-90 167 43.1)">3K3</text>
<text x="39.6" y="50.4">IS126</text>
<text x="54" y="52.1">GND</text>
<text x="73.3" y="51.7">R42</text>
<text x="74.6" y="49.1">3K3</text>
<text x="117.1" y="53">IS126</text>
<text x="151.8" y="48.1" transform="rotate(-90 151.8 48.1)">BC857</text>
<text x="152" y="51.7">3K3</text>
<text x="243.3" y="52.1">GND</text>
<text x="71.8" y="54.6" transform="rotate(-90 71.8 54.6)">10K</text>
<text x="72.7" y="55.5">R13</text>
<text x="90.9" y="57.2">GND</text>
<text x="131.5" y="54.7">GND</text>
<text x="149.2" y="57.1" transform="rotate(-90 149.2 57.1)">10K</text>
<text x="150.2" y="58">R33</text>
<text x="150.8" y="54.2">R46</text>
<text x="160.4" y="58">BC817</text>
<text x="168.3" y="59.7">GND</text>
<text x="203.7" y="54.7">+3.3V</text>
<text x="204.2" y="59.7">+24V</text>
<text x="204.9" y="57.2">GND</text>
<text x="243.3" y="57.2">GND</text>
<text x="243.7" y="59.7">+24V</text>
<text x="243.8" y="54.7">+3.3V</text>
<text x="73.1" y="61">GND</text>
<text x="150.5" y="63.5">GND</text>
<text x="54.1" y="68.6">+3.3V</text>
<text x="90.8" y="66.1">+24V</text>
<text x="131.5" y="71.2">+3.3V</text>
<text x="168.3" y="68.6">+24V</text>
<text x="204.2" y="69.9">+24V</text>
<text x="216.8" y="66.9">R41</text>
<text x="218.1" y="69.5">4K7</text>
<text x="230" y="66.9">D9</text>
<text x="243.3" y="69.9">GND</text>
<text x="52.7" y="77.4" transform="rotate(-90 52.7 77.4)">3K3</text>
<text x="54" y="76.2">R6</text>
<text x="87" y="75.8" transform="rotate(-90 87 75.8)">RED_LED</text>
<text x="92" y="72.8">D2</text>
<text x="169.5" y="75.3">D6</text>
<text x="225.1" y="77.2">J2</text>
<text x="227" y="72">GREEN_LED</text>
<text x="23" y="82.2">R2</text>
<text x="37" y="82.2">U2</text>
<text x="55.5" y="82.2">R10</text>
<text x="66.2" y="80.9">Q2</text>
<text x="89.5" y="82.5" transform="rotate(-90 89.5 82.5)">3K3</text>
<text x="91" y="80.1">R18</text>
<text x="130.2" y="80" transform="rotate(-90 130.2 80)">3K3</text>
<text x="131.6" y="78.8">R26</text>
<text x="143.8" y="83.4">Q10</text>
<text x="164.5" y="78.4" transform="rotate(-90 164.5 78.4)">RED_LED</text>
<text x="168.5" y="82.6">R38</text>
<text x="220.8" y="79.7">Conn_01x10</text>
<text x="228.3" y="81.3">10</text>
<text x="21.9" y="87.2">1K2/1W (2512)</text>
<text x="56.8" y="84.7">3K3</text>
<text x="74.3" y="87.4" transform="rotate(-90 74.3 87.4)">BC857</text>
<text x="85.3" y="87.2">Q6</text>
<text x="99.4" y="89.8">1K2/1W (2512)</text>
<text x="100" y="84.7">R22</text>
<text x="114.4" y="84.7">U6</text>
<text x="133" y="84.7">R30</text>
<text x="134.3" y="87.2">3K3</text>
<text x="151.8" y="90" transform="rotate(-90 151.8 90)">BC857</text>
<text x="161.6" y="89.8">Q14</text>
<text x="167" y="85" transform="rotate(-90 167 85)">3K3</text>
<text x="39.6" y="92.3">IS126</text>
<text x="54" y="94">GND</text>
<text x="73.3" y="93.6">R43</text>
<text x="74.6" y="91.1">3K3</text>
<text x="117.1" y="94.9">IS126</text>
<text x="152" y="93.6">3K3</text>
<text x="71.8" y="96.5" transform="rotate(-90 71.8 96.5)">10K</text>
<text x="72.7" y="97.4">R14</text>
<text x="90.9" y="99.1">GND</text>
<text x="131.5" y="96.6">GND</text>
<text x="149.2" y="99" transform="rotate(-90 149.2 99)">10K</text>
<text x="150.2" y="99.9">R34</text>
<text x="150.8" y="96.1">R47</text>
<text x="160.4" y="99.9">BC817</text>
<text x="168.3" y="101.6">GND</text>
<text x="73.1" y="102.9">GND</text>
<text x="90.8" y="108">+24V</text>
<text x="150.5" y="105.5">GND</text>
<text x="54.1" y="110.5">+3.3V</text>
<text x="131.5" y="113.1">+3.3V</text>
<text x="168.3" y="110.5">+24V</text>
<text x="52.7" y="119.3" transform="rotate(-90 52.7 119.3)">3K3</text>
<text x="54" y="118.2">R7</text>
<text x="87" y="117.7" transform="rotate(-90 87 117.7)">RED_LED</text>
<text x="92" y="114.7">D3</text>
<text x="169.5" y="117.2">D7</text>
<text x="23" y="124.1">R3</text>
<text x="37" y="124.1">U3</text>
<text x="55.5" y="124.1">R11</text>
<text x="66.2" y="122.8">Q3</text>
<text x="89.5" y="124.4" transform="rotate(-90 89.5 124.4)">3K3</text>
<text x="91" y="122">R19</text>
<text x="130.2" y="121.9" transform="rotate(-90 130.2 121.9)">3K3</text>
<text x="131.6" y="120.7">R27</text>
<text x="143.8" y="125.3">Q11</text>
<text x="164.5" y="120.3" transform="rotate(-90 164.5 120.3)">RED_LED</text>
<text x="168.5" y="124.5">R39</text>
<text x="21.9" y="129.2">1K2/1W (2512)</text>
<text x="56.8" y="126.6">3K3</text>
<text x="74.3" y="129.4" transform="rotate(-90 74.3 129.4)">BC857</text>
<text x="85.3" y="129.2">Q7</text>
<text x="99.4" y="131.7">1K2/1W (2512)</text>
<text x="100" y="126.6">R23</text>
<text x="114.4" y="126.6">U7</text>
<text x="133" y="126.6">R31</text>
<text x="134.3" y="129.2">3K3</text>
<text x="151.8" y="131.9" transform="rotate(-90 151.8 131.9)">BC857</text>
<text x="160.3" y="131.7">Q15</text>
<text x="167" y="126.9" transform="rotate(-90 167 126.9)">3K3</text>
<text x="39.6" y="134.2">IS126</text>
<text x="54" y="135.9">GND</text>
<text x="73.3" y="135.5">R44</text>
<text x="74.6" y="133">3K3</text>
<text x="117.1" y="136.8">IS126</text>
<text x="152" y="135.5">3K3</text>
<text x="71.8" y="138.4" transform="rotate(-90 71.8 138.4)">10K</text>
<text x="72.7" y="139.3">R15</text>
<text x="90.9" y="141">GND</text>
<text x="131.5" y="138.5">GND</text>
<text x="149.2" y="140.9" transform="rotate(-90 149.2 140.9)">10K</text>
<text x="150.2" y="141.9">R35</text>
<text x="150.8" y="138">R48</text>
<text x="160.4" y="141.9">BC817</text>
<text x="168.3" y="143.6">GND</text>
<text x="73.1" y="144.8">GND</text>
<text x="90.8" y="149.9">+24V</text>
<text x="150.5" y="147.4">GND</text>
<text x="54.1" y="152.4">+3.3V</text>
<text x="131.5" y="155">+3.3V</text>
<text x="168.3" y="152.4">+24V</text>
<text x="52.7" y="161.2" transform="rotate(-90 52.7 161.2)">3K3</text>
<text x="54" y="160.1">R8</text>
<text x="87" y="159.6" transform="rotate(-90 87 159.6)">RED_LED</text>
<text x="92" y="156.6">D4</text>
<text x="169.5" y="159.1">D8</text>
<text x="23" y="166">R4</text>
<text x="37" y="166">U4</text>
<text x="55.5" y="166">R12</text>
<text x="66.2" y="164.7">Q4</text>
<text x="89.5" y="166.3" transform="rotate(-90 89.5 166.3)">3K3</text>
<text x="91" y="163.9">R20</text>
<text x="130.2" y="163.8" transform="rotate(-90 130.2 163.8)">3K3</text>
<text x="131.6" y="162.6">R28</text>
<text x="143.8" y="167.3">Q12</text>
<text x="164.5" y="162.2" transform="rotate(-90 164.5 162.2)">RED_LED</text>
<text x="168.5" y="166.4">R40</text>
<text x="21.9" y="171.1">1K2/1W (2512)</text>
<text x="56.8" y="168.5">3K3</text>
<text x="74.3" y="171.3" transform="rotate(-90 74.3 171.3)">BC857</text>
<text x="85.3" y="171.1">Q8</text>
<text x="99.4" y="173.6">1K2/1W (2512)</text>
<text x="100" y="168.5">R24</text>
<text x="114.4" y="168.5">U8</text>
<text x="133" y="168.5">R32</text>
<text x="134.3" y="171.1">3K3</text>
<text x="151.8" y="173.8" transform="rotate(-90 151.8 173.8)">BC857</text>
<text x="161.6" y="173.6">Q16</text>
<text x="167" y="168.9" transform="rotate(-90 167 168.9)">3K3</text>
<text x="39.6" y="176.1">IS126</text>
<text x="54" y="177.8">GND</text>
<text x="73.3" y="177.4">R45</text>
<text x="74.6" y="174.9">3K3</text>
<text x="117.1" y="178.7">IS126</text>
<text x="150.8" y="180">R49</text>
<text x="152" y="177.4">3K3</text>
<text x="71.8" y="180.3" transform="rotate(-90 71.8 180.3)">10K</text>
<text x="72.7" y="181.2">R16</text>
<text x="90.9" y="182.9">GND</text>
<text x="131.5" y="180.4">GND</text>
<text x="149.2" y="182.8" transform="rotate(-90 149.2 182.8)">10K</text>
<text x="150.2" y="183.8">R36</text>
<text x="168.3" y="185.5">GND</text>
<text x="73.1" y="186.7">GND</text>
<text x="150.5" y="189.3">GND</text>
</g>
<g font-size="1.8">
<text x="16.5" y="41.8">IN_0</text>
<text x="236.2" y="40.5">IO_0</text>
<text x="16.5" y="46.9">COM</text>
<text x="53.3" y="45.6">IO_0</text>
<text x="94" y="44.3">IN_4</text>
<text x="212.1" y="43.1">IO_1</text>
<text x="212.1" y="45.6">IO_3</text>
<text x="236.2" y="43.1">IO_2</text>
<text x="236.2" y="45.6">IO_4</text>
<text x="94" y="49.4">COM</text>
<text x="130.8" y="48.2">IO_4</text>
<text x="212.1" y="50.7">IO_7</text>
<text x="212.1" y="48.2">IO_5</text>
<text x="236.2" y="48.2">IO_6</text>
<text x="16.5" y="83.7">IN_1</text>
<text x="235.9" y="81.2">COM</text>
<text x="236.3" y="83.7">IN_7</text>
<text x="16.5" y="88.8">COM</text>
<text x="53.3" y="87.5">IO_1</text>
<text x="94" y="86.3">IN_5</text>
<text x="236.3" y="86.3">IN_6</text>
<text x="236.3" y="88.8">IN_5</text>
<text x="94" y="91.3">COM</text>
<text x="130.8" y="90.1">IO_5</text>
<text x="236.3" y="93.9">IN_3</text>
<text x="236.3" y="91.3">IN_4</text>
<text x="236.3" y="101.5">IN_0</text>
<text x="236.3" y="99">IN_1</text>
<text x="236.3" y="96.4">IN_2</text>
<text x="235.9" y="104">COM</text>
<text x="16.5" y="125.6">IN_2</text>
<text x="16.5" y="130.7">COM</text>
<text x="53.3" y="129.4">IO_2</text>
<text x="94" y="128.2">IN_6</text>
<text x="130.8" y="132">IO_6</text>
<text x="94" y="133.2">COM</text>
<text x="16.5" y="167.5">IN_3</text>
<text x="16.5" y="172.6">COM</text>
<text x="53.3" y="171.3">IO_3</text>
<text x="94" y="170.1">IN_7</text>
<text x="130.8" y="173.9">IO_7</text>
<text x="94" y="175.2">COM</text>
</g>
<g font-size="1.8" fill="#008400">
<text x="83" y="54.2">BC817</text>
<text x="83" y="96.1">BC817</text>
<text x="83" y="138">BC817</text>
<text x="83" y="180">BC817</text>
<text x="160.4" y="182.5">BC817</text>
</g>
</svg>
